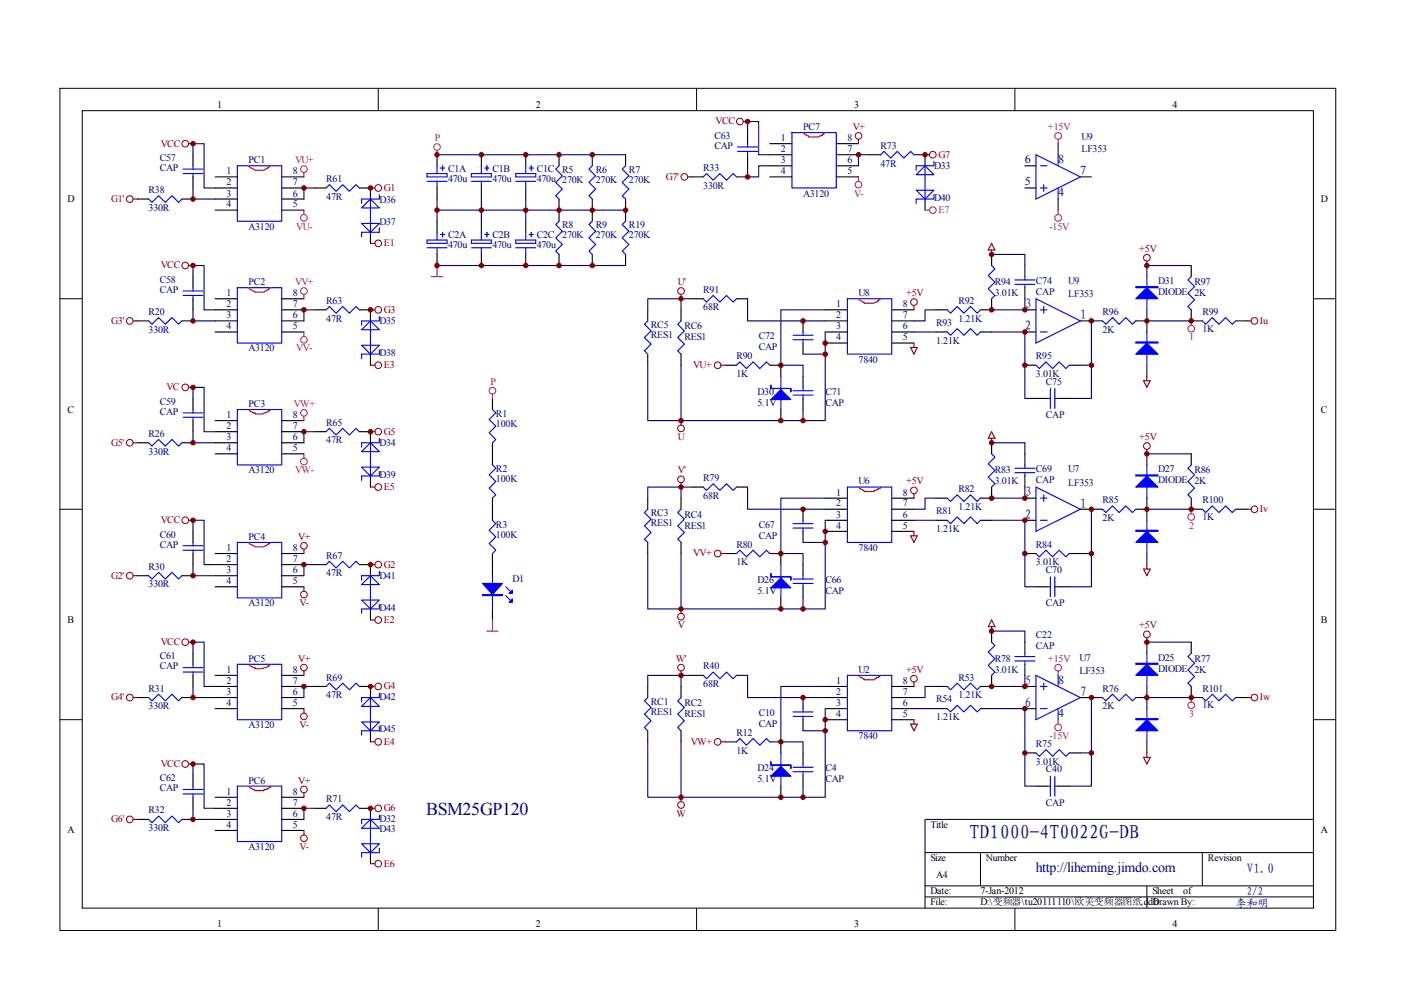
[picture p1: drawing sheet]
<svg xmlns="http://www.w3.org/2000/svg" width="297mm" height="210mm" viewBox="0 0 297 210" stroke-linecap="round" stroke-linejoin="round" font-family="sans-serif">
<g fill="none" stroke="#000" stroke-width=".21">
<path d="M12.7 18.7h270.5v178.6h-270.5zM80.2 18.7v4.7M147.7 18.7v4.7M215.2 18.7v4.7M17.4 23.5h261.1v169h-261.1zM12.7 63.3h4.7M278.4 63.3h4.7M12.7 108h4.7M278.4 108h4.7M12.7 152.6h4.7M278.4 152.6h4.7M278.4 173.7h-82.3v18.8"/>
<path d="M80.2 192.5v4.7M147.7 192.5v4.7M196.1 180.8h82.3M196.1 187.8h82.3M196.1 190.2h82.3M207.9 180.8v7M215.2 192.5v4.7M243.2 187.8v4.7M254.9 180.8v7"/>
</g>
<g fill="none" stroke="#00f" stroke-width=".23">
<path d="M38.8 36.8h4.2M38.8 35.9h4.2M40.9 35.2v.7M40.9 36.8v.7M50.3 35.2h9.4v11.7h-9.4zM69.1 39.9l.7-.7 1.5 1.4 1.4-1.4 1.4 1.4 1.4-1.4 .7 .7M90.5 36.8h4.3v.7h-4.3zM90.5 38.4h4.3M92.7 35.2v1.6M92.7 38.4v1.5M93.4 35.6h.9M93.8 35.2v.9"/>
<path d="M99.9 38.4h4.3M99.9 36.8h4.3v.7h-4.3zM102.1 35.2v1.6M102.1 38.4v1.5M102.8 35.6h.9M103.2 35.2v.9M109.4 38.4h4.2M109.4 36.8h4.2v.7h-4.2zM111.5 35.2v1.6M111.5 38.4v1.5M112.2 35.6h.9M112.6 35.2v.9"/>
<path d="M118.5 35.2l-.7 .7 1.4 1.4-1.4 1.4 1.4 1.4-1.4 1.4 .7 .7M125.6 35.2l-.7 .7 1.4 1.4-1.4 1.4 1.4 1.4-1.4 1.4 .7 .7M132.6 35.2l-.7 .7 1.4 1.4-1.4 1.4 1.4 1.4-1.4 1.4 .7 .7M149.1 37.5l.7-.7 1.4 1.4 1.4-1.4 1.4 1.4 1.4-1.4 .8 .7M156.4 31.2h4.2M156.4 32.1h4.2M158.5 30.5v.7M158.5 32.1v.7M167.9 28.1h9.4v11.8h-9.4zM186.7 32.8l.7-.7 1.4 1.4 1.4-1.4 1.5 1.4 1.4-1.4 .7 .7M196.1 35.2l1.9 1.8h-3.8zM196.1 35.2v7"/>
<path d="M198 34.2v1h-3.8v.9M219.6 32.8l9.4 4.7-9.4 4.7zM220.6 35.2h1.4M220.6 39.9h1.4M221.3 39.2v1.4M224.3 32.8v2.4M224.3 39.9v2.3M31.5 42.2l.7 .7 1.4-1.4 1.4 1.4 1.4-1.4 1.5 1.4 .7-.7M76.7 44.1l1.8-1.9 1.9 1.9zM76.7 47.4h3.7l-1.9 1.9zM78.5 42.2v7.1M80.4 41.3v.9h-3.7v.9"/>
<path d="M80.4 48.3v1h-3.7v.9M90.5 50.9h4.3v.7h-4.3zM90.5 52.5h4.3M92.7 49.3v1.6M92.7 52.5v1.4M93.4 49.7h.9M93.8 49.3v.9M99.9 52.5h4.3M99.9 50.9h4.3v.7h-4.3zM102.1 49.3v1.6M102.1 52.5v1.4M102.8 49.7h.9"/>
<path d="M103.2 49.3v.9M109.4 52.5h4.2M109.4 50.9h4.2v.7h-4.2zM111.5 49.3v1.6M111.5 52.5v1.4M112.2 49.7h.9M112.6 49.3v.9M118.5 46.9l-.7 .7 1.4 1.4-1.4 1.4 1.4 1.4-1.4 1.4 .7 .7M125.6 46.9l-.7 .7 1.4 1.4-1.4 1.4 1.4 1.4-1.4 1.4 .7 .7M132.6 46.9l-.7 .7 1.4 1.4-1.4 1.4 1.4 1.4-1.4 1.4 .7 .7M194.2 40.3h3.8l-1.9 1.9zM198 41.3v.9h-3.8v.9"/>
<path d="M210.2 56.3l.7 .7-1.4 1.4 1.4 1.4-1.4 1.4 1.4 1.4-.7 .7M215.2 59.3h4.2M217.3 58.6v.7M243.2 58.6v7.1M252.6 58.6l-.7 .7 1.4 1.5-1.4 1.4 1.4 1.4-1.4 1.4 .7 .7M31.5 68l.7 .7 1.4-1.4 1.4 1.4 1.4-1.4 1.5 1.4 .7-.7M38.8 61.7h4.2M38.8 62.6h4.2M40.9 61v.7M40.9 62.6v.7M50.3 61h9.4v11.7h-9.4zM69.1 65.7l.7-.7 1.5 1.4 1.4-1.4 1.4 1.4 1.4-1.4 .7 .7"/>
<path d="M76.7 73.2h3.7l-1.9 1.9zM78.5 68l1.9 1.9h-3.7zM78.5 68v7.1M80.4 67.1v.9h-3.7v1M80.4 74.1v1h-3.7v.9M137.3 68l-.7 .7 1.4 1.5-1.4 1.4 1.4 1.4-1.4 1.4 .7 .7M144.4 68l-.7 .7 1.4 1.5-1.4 1.4 1.4 1.4-1.4 1.4 .7 .7M149.1 63.3l.7 .7 1.4-1.4 1.4 1.4 1.4-1.4 1.4 1.4 .8-.7M156.2 77.4l.7-.7 1.4 1.4 1.4-1.4 1.4 1.4 1.4-1.4 .7 .7M165.6 79.8v7M168.1 72h4.3M168.1 71.1h4.3"/>
<path d="M170.3 70.4v.7M170.3 72v.7M179.7 63.3h9.4v11.8h-9.4zM200.8 65.7l.7 .7 1.4-1.4 1.5 1.4 1.4-1.4 1.4 1.4 .7-.7M200.8 70.4l.7 .7 1.4-1.4 1.5 1.4 1.4-1.4 1.4 1.4 .7-.7M215.2 60.3h4.2M217.3 60.3v.7M219.6 77.4l.8 .7 1.4-1.4 1.4 1.4 1.4-1.4 1.4 1.4 .7-.7M219.6 63.3l9.4 4.7-9.4 4.7zM220.6 70.4h1.4M220.6 65.7h1.4M221.3 65v1.4"/>
<path d="M233.8 68l.7 .7 1.4-1.4 1.4 1.4 1.4-1.4 1.4 1.4 .7-.7M243.2 70.4v7M254.9 68l.7 .7 1.4-1.4 1.4 1.4 1.5-1.4 1.4 1.4 .7-.7M31.5 93.9l.7 .7 1.4-1.4 1.4 1.4 1.4-1.4 1.5 1.4 .7-.7M38.8 87.5h4.2M38.8 88.5h4.2M40.9 86.8v.7M40.9 88.5v.7M50.3 86.8h9.4v11.8h-9.4zM69.1 91.5l.7-.7 1.5 1.4 1.4-1.4 1.4 1.4 1.4-1.4 .7 .7M76.7 99h3.7l-1.9 1.9zM78.5 93.9l1.9 1.9h-3.7z"/>
<path d="M78.5 93.9v7M80.4 92.9v1h-3.7v.9M80.4 100v.9h-3.7v1M104.4 86.8l.7 .7-1.4 1.4 1.4 1.5-1.4 1.4 1.4 1.4-.7 .7M104.4 98.6l.7 .7-1.4 1.4 1.4 1.4-1.4 1.4 1.4 1.4-.7 .7M168.1 82.8h4.3M168.1 83.8h4.3M170.3 82.1v.7M170.3 83.8v.7M210.2 96.2l.7 .7-1.4 1.4 1.4 1.4-1.4 1.5 1.4 1.4-.7 .7M215.2 99.3h4.2M217.3 98.6v.7"/>
<path d="M222 84.5h.7M222.7 82.4v4.2M223.6 82.4v4.2M223.6 84.5h.7M243.2 98.6v7M252.6 98.6l-.7 .7 1.4 1.4-1.4 1.4 1.4 1.4-1.4 1.4 .7 .7M38.8 115.7h4.2M38.8 116.7h4.2M40.9 115v.7M40.9 116.7v.7M50.3 115h9.4v11.8h-9.4zM69.1 119.7l.7-.7 1.5 1.4 1.4-1.4 1.4 1.4 1.4-1.4 .7 .7"/>
<path d="M104.4 110.3l.7 .7-1.4 1.4 1.4 1.4-1.4 1.5 1.4 1.4-.7 .7M137.3 108l-.7 .7 1.4 1.4-1.4 1.4 1.4 1.4-1.4 1.4 .7 .7M144.4 108l-.7 .7 1.4 1.4-1.4 1.4 1.4 1.4-1.4 1.4 .7 .7M149.1 103.3l.7 .7 1.4-1.4 1.4 1.4 1.4-1.4 1.4 1.4 .8-.7M156.2 117.4l.7-.7 1.4 1.4 1.4-1.4 1.4 1.4 1.4-1.4 .7 .7M165.6 119.7v7.1M168.1 112h4.3M168.1 111h4.3M170.3 110.3v.7M170.3 112v.7M179.7 103.3h9.4v11.7h-9.4zM200.8 105.6l.7 .7 1.4-1.4 1.5 1.4 1.4-1.4 1.4 1.4 .7-.7"/>
<path d="M200.8 110.3l.7 .7 1.4-1.4 1.5 1.4 1.4-1.4 1.4 1.4 .7-.7M215.2 100.2h4.2M217.3 100.2v.7M219.6 117.4l.8 .7 1.4-1.4 1.4 1.4 1.4-1.4 1.4 1.4 .7-.7M219.6 103.3l9.4 4.7-9.4 4.7zM220.6 110.3h1.4M220.6 105.6h1.4M221.3 104.9v1.4M233.8 108l.7 .7 1.4-1.4 1.4 1.4 1.4-1.4 1.4 1.4 .7-.7M243.2 110.3v7.1M254.9 108l.7 .7 1.4-1.4 1.4 1.4 1.5-1.4 1.4 1.4 .7-.7M31.5 122.1l.7 .7 1.4-1.4 1.4 1.4 1.4-1.4 1.5 1.4 .7-.7"/>
<path d="M76.7 123.9l1.8-1.8 1.9 1.8zM76.7 127.2h3.7l-1.9 1.9zM78.5 122.1v7M80.4 121.1v1h-3.7v.9M80.4 128.2v.9h-3.7v.9M104.4 122.1v7M107.2 126.3l1 .9M107.2 124.4l1 .9M168.1 122.8h4.3M168.1 123.7h4.3M170.3 122.1v.7M170.3 123.7v.7"/>
<path d="M210.2 136.2l.7 .7-1.4 1.4 1.4 1.4-1.4 1.4 1.4 1.4-.7 .7M215.2 139.2h4.2M217.3 138.5v.7M222 124.4h.7M222.7 122.3v4.2M223.6 124.4h.7M223.6 122.3v4.2M243.2 138.5v7M252.6 138.5l-.7 .7 1.4 1.4-1.4 1.4 1.4 1.4-1.4 1.4 .7 .7M31.5 147.9l.7 .7 1.4-1.4 1.4 1.4 1.4-1.4 1.5 1.4 .7-.7M38.8 141.6h4.2M38.8 142.5h4.2"/>
<path d="M40.9 140.9v.7M40.9 142.5v.7M50.3 140.9h9.4v11.7h-9.4zM69.1 145.5l.7-.7 1.5 1.5 1.4-1.5 1.4 1.5 1.4-1.5 .7 .7M76.7 149.8l1.8-1.9 1.9 1.9zM76.7 153.1h3.7l-1.9 1.8zM78.5 147.9v7M80.4 147v.9h-3.7v.9M80.4 154v.9h-3.7v1M137.3 147.9l-.7 .7 1.4 1.4-1.4 1.4 1.4 1.4-1.4 1.4 .7 .7M144.4 147.9l-.7 .7 1.4 1.4-1.4 1.4 1.4 1.4-1.4 1.4 .7 .7M149.1 143.2l.7 .7 1.4-1.4 1.4 1.4 1.4-1.4 1.4 1.4 .8-.7"/>
<path d="M156.2 157.3l.7-.7 1.4 1.4 1.4-1.4 1.4 1.4 1.4-1.4 .7 .7M165.6 159.6v7.1M168.1 151.9h4.3M168.1 150.9h4.3M170.3 150.2v.7M170.3 151.9v.7M179.7 143.2h9.4v11.7h-9.4zM200.8 145.5l.7 .8 1.4-1.5 1.5 1.5 1.4-1.5 1.4 1.5 .7-.8M200.8 150.2l.7 .7 1.4-1.4 1.5 1.4 1.4-1.4 1.4 1.4 .7-.7M215.2 140.1h4.2M217.3 140.1v.8M219.6 159.6l.8 .7 1.4-1.4 1.4 1.4 1.4-1.4 1.4 1.4 .7-.7"/>
<path d="M219.6 143.2l9.4 4.7-9.4 4.7zM220.6 150.2h1.4M220.6 145.5h1.4M221.3 144.8v1.5M224.3 143.2v2.3M224.3 150.2v2.4M233.8 147.9l.7 .7 1.4-1.4 1.4 1.4 1.4-1.4 1.4 1.4 .7-.7M243.2 150.2v7.1M254.9 147.9l.7 .7 1.4-1.4 1.4 1.4 1.5-1.4 1.4 1.4 .7-.7M31.5 173.7l.7 .7 1.4-1.4 1.4 1.4 1.4-1.4 1.5 1.4 .7-.7M38.8 167.4h4.2M38.8 168.3h4.2"/>
<path d="M40.9 166.7v.7M40.9 168.3v.7M50.3 166.7h9.4v11.7h-9.4zM69.1 171.4l.7-.7 1.5 1.4 1.4-1.4 1.4 1.4 1.4-1.4 .7 .7M76.7 178.9h3.7l-1.9 1.9zM78.5 173.7l1.9 1.9h-3.7zM78.5 173.7v7.1M80.4 172.8v.9h-3.7v1M80.4 179.8v1h-3.7v.9M168.1 162.7h4.3M168.1 163.6h4.3M170.3 162v.7"/>
<path d="M170.3 163.6v.7M222 166.7h.7M222.7 164.6v4.2M223.6 164.6v4.2M223.6 166.7h.7"/>
</g>
<g fill="none" stroke="#000" stroke-width=".23">
<path d="M40.9 32.8v2.4M40.9 37.5v2.4M45.6 37.5h4.7M45.6 39.9h4.7M59.7 37.5h4.7M59.7 39.9h4.7M66.8 39.9h2.3M76.2 39.9h2.3v2.3M92.7 32.8v2.4M92.7 39.9v2.3M102.1 32.8v2.4M102.1 39.9v2.3"/>
<path d="M111.5 32.8v2.4M111.5 39.9v2.3M118.5 32.8v2.4M125.6 32.8v2.4M132.6 32.8v2.4M146.7 37.5h2.4M156.2 37.5h2.3M158.5 28.1v2.4M158.5 32.8v2.4M163.2 37.5h4.7M163.2 30.5h4.7M163.2 32.8h4.7"/>
<path d="M163.2 35.2h4.7M177.3 37.5h4.7M177.3 30.5h4.7M177.3 32.8h4.7M177.3 35.2h4.7M184.4 32.8h2.3M193.8 32.8h2.3v2.4M217.3 39.9h2.3M217.3 35.2h2.3M224.3 30.5v2.3M229 37.5h2.4M29.2 42.2h2.3"/>
<path d="M38.6 42.2h2.3M40.9 58.6v2.4M45.6 42.2h4.7M45.6 44.6h4.7M59.7 42.2h4.7M59.7 44.6h4.7M78.5 49.3v2.3M92.7 46.9v2.4M92.7 53.9v2.4M102.1 46.9v2.4M102.1 53.9v2.4M111.5 46.9v2.4"/>
<path d="M111.5 53.9v2.4M118.5 42.2v4.7M118.5 53.9v2.4M125.6 42.2v4.7M125.6 53.9v2.4M132.6 42.2v4.7M132.6 53.9v2.4M196.1 42.2v2.4M210.2 53.9v2.4M217.3 56.3v2.3M224.3 42.2v2.4M243.2 56.3v2.3"/>
<path d="M252.6 56.3v2.3M29.2 68h2.3M38.6 68h2.3M40.9 63.3v2.4M45.6 63.3h4.7M45.6 65.7h4.7M45.6 68h4.7M45.6 70.4h4.7M59.7 63.3h4.7M59.7 65.7h4.7M59.7 68h4.7M59.7 70.4h4.7"/>
<path d="M66.8 65.7h2.3M76.2 65.7h2.3v2.3M78.5 75.1v2.3M137.3 65.7v2.3M137.3 75.1v2.3M144.4 65.7v2.3M144.4 75.1v2.3M146.7 63.3h2.4M153.8 77.4h2.4M156.2 63.3h2.3M163.2 77.4h2.4v2.4M170.3 68v2.4"/>
<path d="M170.3 72.7v2.4M170.3 79.8v2.3M175 65.7h4.7M175 68h4.7M175 70.4h4.7M175 72.7h4.7M189.1 65.7h4.7M189.1 68h4.7M189.1 70.4h4.7M189.1 72.7h4.7M198.5 65.7h2.3M198.5 70.4h2.3"/>
<path d="M207.9 70.4h2.3M210.2 63.3v2.4h-2.3M217.3 65.7h2.3M217.3 70.4h2.3M217.3 61v2.3M217.3 77.4h2.3M226.7 77.4h2.3M229 68h4.8M240.8 68h2.4M243.2 65.7v4.7M243.2 77.4v2.4M252.6 65.7v2.3h2.3"/>
<path d="M262 68h2.3M29.2 93.9h2.3M38.6 93.9h2.3M40.9 84.5v2.3M40.9 89.2v2.3M45.6 89.2h4.7M45.6 91.5h4.7M45.6 93.9h4.7M45.6 96.2h4.7M59.7 89.2h4.7M59.7 91.5h4.7M59.7 93.9h4.7"/>
<path d="M59.7 96.2h4.7M66.8 91.5h2.3M76.2 91.5h2.3v2.4M104.4 84.5v2.3M104.4 93.9v4.7M165.6 86.8v2.4M170.3 84.5v2.3M210.2 93.9v2.3M217.3 96.2v2.4M219.6 84.5h2.4M224.3 84.5h2.4M243.2 96.2v2.4"/>
<path d="M252.6 96.2v2.4M40.9 112.7v2.3M40.9 117.4v2.3M45.6 117.4h4.7M45.6 119.7h4.7M59.7 117.4h4.7M59.7 119.7h4.7M66.8 119.7h2.3M76.2 119.7h2.3v2.4M78.5 100.9v2.4M104.4 105.6v4.7M104.4 117.4v4.7"/>
<path d="M137.3 105.6v2.4M137.3 115v2.4M144.4 105.6v2.4M144.4 115v2.4M146.7 103.3h2.4M153.8 117.4h2.4M156.2 103.3h2.3M163.2 117.4h2.4v2.3M170.3 108v2.3M170.3 112.7v2.3M170.3 119.7v2.4M175 105.6h4.7"/>
<path d="M175 108h4.7M175 110.3h4.7M175 112.7h4.7M189.1 105.6h4.7M189.1 108h4.7M189.1 110.3h4.7M189.1 112.7h4.7M198.5 105.6h2.3M198.5 110.3h2.3M207.9 110.3h2.3M210.2 103.3v2.3h-2.3M217.3 117.4h2.3"/>
<path d="M217.3 105.6h2.3M217.3 110.3h2.3M217.3 100.9v2.4M226.7 117.4h2.3M229 108h4.8M240.8 108h2.4M243.2 105.6v4.7M243.2 117.4v2.3M252.6 105.6v2.4h2.3M262 108h2.3M29.2 122.1h2.3M38.6 122.1h2.3"/>
<path d="M40.9 138.5v2.4M45.6 122.1h4.7M45.6 124.4h4.7M59.7 122.1h4.7M59.7 124.4h4.7M78.5 129.1v2.4M104.4 129.1v2.4M165.6 126.8v2.3M170.3 124.4v2.4M210.2 133.8v2.4M217.3 136.2v2.3M219.6 124.4h2.4"/>
<path d="M224.3 124.4h2.4M243.2 136.2v2.3M252.6 136.2v2.3M29.2 147.9h2.3M38.6 147.9h2.3M40.9 143.2v2.3M45.6 143.2h4.7M45.6 145.5h4.7M45.6 147.9h4.7M45.6 150.2h4.7M59.7 143.2h4.7M59.7 145.5h4.7"/>
<path d="M59.7 147.9h4.7M59.7 150.2h4.7M66.8 145.5h2.3M76.2 145.5h2.3v2.4M78.5 154.9v2.4M137.3 145.5v2.4M137.3 154.9v2.4M144.4 145.5v2.4M144.4 154.9v2.4M146.7 143.2h2.4M153.8 157.3h2.4M156.2 143.2h2.3"/>
<path d="M163.2 157.3h2.4v2.3M170.3 147.9v2.3M170.3 152.6v2.3M170.3 159.6v2.4M175 145.5h4.7M175 147.9h4.7M175 150.2h4.7M175 152.6h4.7M189.1 145.5h4.7M189.1 147.9h4.7M189.1 150.2h4.7M189.1 152.6h4.7"/>
<path d="M198.5 145.5h2.3M198.5 150.2h2.3M207.9 150.2h2.3M210.2 143.2v2.3h-2.3M217.3 145.5h2.3M217.3 150.2h2.3M217.3 140.9v2.3M217.3 159.6h2.3M226.7 159.6h2.3M229 147.9h4.8M240.8 147.9h2.4M243.2 145.5v4.7"/>
<path d="M243.2 157.3v2.3M252.6 145.5v2.4h2.3M262 147.9h2.3M29.2 173.7h2.3M38.6 173.7h2.3M40.9 164.3v2.4M40.9 169v2.4M45.6 169h4.7M45.6 171.4h4.7M45.6 173.7h4.7M45.6 176.1h4.7M59.7 169h4.7"/>
<path d="M59.7 171.4h4.7M59.7 173.7h4.7M59.7 176.1h4.7M66.8 171.4h2.3M76.2 171.4h2.3v2.3M165.6 166.7v2.3M170.3 164.3v2.4M219.6 166.7h2.4M224.3 166.7h2.4M78.5 180.8v2.3"/>
</g>
<path d="M52.7 35.2a2.73 2.73 0 0 0 2.3 .9h1l.7-.5h.2v-.2l.5-.2M170.3 28.1l.4 .5 .7 .2v.2h2.2l.2-.2h.5v-.2h.2l.2-.5h.3M52.7 61a2.75 2.75 0 0 0 2.3 .9h1l.9-.4v-.3l.5-.2M182 63.3l.5 .5 .7 .2v.3h2.1l.2-.3h.5v-.2h.3v-.2l.4-.3M52.7 86.8l.4 .5 .5 .2h.5v.3h1.6l.3-.3h.4l.5-.2v-.2l.5-.3M52.7 115a2.77 2.77 0 0 0 2.3 1h1l.2-.3 .7-.2v-.2l.5-.3M182 103.3l.5 .4 .7 .3v.2h2.1v-.2h.5l.5-.3v-.2h.4v-.2M52.7 140.9l.9 .7h.5v.2h1.6l.3-.2h.4l.3-.3h.2v-.2l.5-.2M182 143.2l.5 .5 .7 .2v.2h2.1l.5-.2v-.2h.5v-.3l.4-.2M52.7 166.7a2.77 2.77 0 0 0 2.3 .9h1v-.2h.7v-.2l.7-.3v-.2" fill="none" stroke="#f00" stroke-width=".23"/>
<g fill="none" stroke="#000080" stroke-width=".23">
<path d="M40.9 32.8v-2.3h2.4v9.4h2.3M40.9 39.9v2.3h4.7M66.8 39.9h-2.4v2.3M92.7 32.8h39.9M158.5 28.1v-2.3h2.4v7h2.3M158.5 35.2v2.3h2.4v-2.3h2.3M184.4 32.8h-2.4v2.4M40.9 58.6v-2.3h2.4v9.4h2.3M92.7 56.3h39.9M92.7 42.2v4.7M92.7 44.6h39.9M102.1 42.2v4.7"/>
<path d="M111.5 42.2v4.7M210.2 53.9h7.1v2.4M243.2 56.3h9.4M40.9 65.7v2.3h4.7M66.8 65.7h-2.4v2.3M137.3 77.4v11.8h7.1M144.4 63.3h-7.1v2.4M146.7 63.3h-2.3v2.4M158.5 63.3v4.7h16.5M175 70.4v4.7h-4.7M175 75.1v14.1h-30.6v-11.8M175 65.7h-9.4v11.7h4.7v2.4"/>
<path d="M193.8 70.4h4.7M198.5 65.7h-2.4v2.3h-2.3M210.2 70.4h7.1v14.1h2.3M217.3 63.3v2.4h-7.1M229 77.4h2.4M231.4 68v16.5h-4.7M243.2 68h9.4M40.9 84.5v-2.4h2.4v9.4h2.3M40.9 91.5v2.4h4.7M66.8 91.5h-2.4v2.4M170.3 86.8v2.4M210.2 93.9h7.1v2.3"/>
<path d="M243.2 96.2h9.4M40.9 112.7v-2.4h2.4v9.4h2.3M40.9 119.7v2.4h4.7M66.8 119.7h-2.4v2.4M137.3 117.4v11.7h7.1M144.4 103.3h-7.1v2.3M146.7 103.3h-2.3v2.3M158.5 103.3v4.7h16.5M175 110.3v4.7h-4.7M175 115v14.1h-30.6v-11.7M175 105.6h-9.4v11.8h4.7v2.3M193.8 110.3h4.7"/>
<path d="M198.5 105.6h-2.4v2.4h-2.3M210.2 110.3h7.1v14.1h2.3M217.3 103.3v2.3h-7.1M229 117.4h2.4M231.4 108v16.4h-4.7M243.2 108h9.4M40.9 138.5v-2.3h2.4v9.3h2.3M170.3 126.8v2.3M210.2 133.8h7.1v2.4M243.2 136.2h9.4M40.9 145.5v2.4h4.7M66.8 145.5h-2.4v2.4"/>
<path d="M137.3 157.3v11.7h7.1M144.4 143.2h-7.1v2.3M146.7 143.2h-2.3v2.3M158.5 143.2v4.7h16.5M175 150.2v4.7h-4.7M175 154.9v14.1h-30.6v-11.7M175 145.5h-9.4v11.8h4.7v2.3M193.8 150.2h4.7M198.5 145.5h-2.4v2.4h-2.3M210.2 150.2h7.1v16.5h2.3M217.3 143.2v2.3h-7.1M229 159.6h2.4"/>
<path d="M231.4 147.9v18.8h-4.7M243.2 147.9h9.4M40.9 164.3v-2.3h2.4v9.4h2.3M40.9 171.4v2.3h4.7M66.8 171.4h-2.4v2.3M170.3 166.7v2.3"/>
</g>
<g fill="none" stroke="#800000" stroke-width=".21">
<circle cx="39.3" cy="30.5" r=".71"/>
<circle cx="80.2" cy="39.9" r=".71"/>
<circle cx="145.1" cy="37.5" r=".7"/>
<circle cx="156.9" cy="25.8" r=".7"/>
<circle cx="182" cy="28.8" r=".7"/>
<circle cx="197.8" cy="32.8" r=".71"/>
<circle cx="27.5" cy="42.2" r=".71"/>
<circle cx="39.3" cy="56.3" r=".71"/>
<circle cx="80.2" cy="51.6" r=".71"/>
<circle cx="243.2" cy="54.7" r=".71"/>
<circle cx="27.5" cy="68" r=".71"/>
<circle cx="80.2" cy="65.7" r=".71"/>
<circle cx="80.2" cy="77.4" r=".71"/>
<circle cx="144.4" cy="61.7" r=".71"/>
<circle cx="152.2" cy="77.4" r=".7"/>
<circle cx="193.8" cy="64" r=".7"/>
<circle cx="266" cy="68" r=".71"/>
<circle cx="27.5" cy="93.9" r=".71"/>
<circle cx="39.3" cy="82.1" r=".71"/>
<circle cx="80.2" cy="91.5" r=".71"/>
<circle cx="144.4" cy="90.8" r=".71"/>
<circle cx="243.2" cy="94.6" r=".71"/>
<circle cx="39.3" cy="110.3" r=".71"/>
<circle cx="64.4" cy="115.7" r=".71"/>
<circle cx="80.2" cy="103.3" r=".71"/>
<circle cx="80.2" cy="119.7" r=".71"/>
<circle cx="144.4" cy="101.6" r=".71"/>
<circle cx="152.2" cy="117.4" r=".7"/>
<circle cx="193.8" cy="104" r=".7"/>
<circle cx="266" cy="108" r=".7"/>
<circle cx="27.5" cy="122.1" r=".71"/>
<circle cx="39.3" cy="136.2" r=".71"/>
<circle cx="64.4" cy="126.1" r=".71"/>
<circle cx="80.2" cy="131.5" r=".71"/>
<circle cx="144.4" cy="130.8" r=".71"/>
<circle cx="243.2" cy="134.5" r=".71"/>
<circle cx="27.5" cy="147.9" r=".71"/>
<circle cx="64.4" cy="141.6" r=".7"/>
<circle cx="64.4" cy="151.9" r=".7"/>
<circle cx="80.2" cy="157.3" r=".71"/>
<circle cx="80.2" cy="145.5" r=".71"/>
<circle cx="144.4" cy="141.6" r=".71"/>
<circle cx="152.1" cy="157.3" r=".71"/>
<circle cx="193.8" cy="143.9" r=".71"/>
<circle cx="266" cy="147.9" r=".7"/>
<circle cx="27.5" cy="173.7" r=".71"/>
<circle cx="39.3" cy="162" r=".71"/>
<circle cx="64.4" cy="167.4" r=".7"/>
<circle cx="64.4" cy="177.7" r=".7"/>
<circle cx="80.2" cy="171.4" r=".71"/>
<circle cx="144.4" cy="170.7" r=".71"/>
<circle cx="80.2" cy="183.1" r=".71"/>
</g>
<g fill="none" stroke="#800000" stroke-width=".23">
<path d="M40 30.5h.9M78.5 39.9h1M145.8 37.5h.9M157.6 25.8h.9M182 29.5v1M196.1 32.8h1M28.2 42.2h1M40 56.3h.9M78.5 51.6h1M210.2 53v.9M210.2 51.6l.7 1.4h-1.4zM243.2 55.4v.9"/>
<path d="M28.2 68h1M78.5 65.7h1M78.5 77.4h1M144.4 62.4v.9M152.9 77.4h.9M193.1 73.7h1.4l-.7 1.4zM193.8 64.8v.9M193.8 72.7v1M243.2 79.8v.9M264.3 68h1M28.2 93.9h1M40 82.1h.9"/>
<path d="M78.5 91.5h1M144.4 89.2v.9M210.2 91.5l.7 1.4h-1.4zM210.2 92.9v1M242.5 80.7h1.4l-.7 1.4zM243.2 95.3v.9M40 110.3h.9M64.4 116.4v1M78.5 103.3h1M78.5 119.7h1M144.4 102.3v1M152.9 117.4h.9"/>
<path d="M193.1 113.6h1.4l-.7 1.4zM193.8 104.7v.9M193.8 112.7v.9M243.2 119.7v1M264.3 108h1M28.2 122.1h1M40 136.2h.9M64.4 124.4v.9M78.5 131.5h1M144.4 129.1v.9M210.2 132.9v.9M210.2 131.5l.7 1.4h-1.4z"/>
<path d="M242.5 120.7h1.4l-.7 1.4zM243.2 135.2v1M28.2 147.9h1M64.4 142.3v.9M64.4 150.2v1M78.5 145.5h1M78.5 157.3h1M144.4 142.3v.9M152.9 157.3h.9M193.1 153.5h1.4l-.7 1.4zM193.8 144.6v.9M193.8 152.6v.9"/>
<path d="M243.2 159.6v1M264.3 147.9h1M28.2 173.7h1M40 162h.9M64.4 168.1v.9M64.4 176.1v.9M78.5 171.4h1M144.4 169v1M242.5 160.6h1.4l-.7 1.4zM78.5 183.1h1"/>
</g>
<g fill="#00f" stroke="#00f" stroke-width=".23">
<path d="M163.4 124.6l2.2-2.1 2.1 2.1z"/>
<path d="M240.8 103.3l2.4-2.4 2.3 2.4z"/>
<path d="M240.8 115l2.4-2.3 2.3 2.3z"/>
<path d="M163.4 164.6l2.2-2.1 2.1 2.1z"/>
<path d="M240.8 143.2l2.4-2.3 2.3 2.3z"/>
<path d="M240.8 154.9l2.4-2.3 2.3 2.3z"/>
<path d="M163.4 84.7l2.2-2.1 2.1 2.1z"/>
<path d="M240.8 63.3l2.4-2.3 2.3 2.3z"/>
<path d="M240.8 75.1l2.4-2.4 2.3 2.4z"/>
<path d="M102.3 123.7h4.2l-2.1 2.4z"/>
<path d="M107.9 127.7l.7-.7v.7z"/>
<path d="M107.9 125.8l.7-.7v.7z"/>
<path d="M163.4 121.6v.7h4.3v.7v-.7h-4.3z" fill-rule="evenodd"/>
<path d="M240.8 100.7h4.7v.2h-4.7z" fill-rule="evenodd"/>
<path d="M240.8 112.4h4.7v.3h-4.7z" fill-rule="evenodd"/>
<path d="M163.4 161.5v.7h4.3v.7v-.7h-4.3z" fill-rule="evenodd"/>
<path d="M240.8 140.6h4.7v.3h-4.7z" fill-rule="evenodd"/>
<path d="M240.8 152.4h4.7v.2h-4.7z" fill-rule="evenodd"/>
<path d="M163.4 81.7v.7h4.3v.7v-.7h-4.3z" fill-rule="evenodd"/>
<path d="M240.8 60.8h4.7v.2h-4.7z" fill-rule="evenodd"/>
<path d="M240.8 72.5h4.7v.2h-4.7z" fill-rule="evenodd"/>
<path d="M102.3 126.1h4.2v.2h-4.2z" fill-rule="evenodd"/>
</g>
<g fill="#800000" stroke="#800000" stroke-width=".21">
<circle cx="182" cy="32.8" r=".47"/>
<circle cx="196.1" cy="32.8" r=".47"/>
<circle cx="175" cy="152.6" r=".47"/>
<circle cx="165.6" cy="157.3" r=".47"/>
<circle cx="210.2" cy="145.5" r=".47"/>
<circle cx="210.2" cy="133.8" r=".47"/>
<circle cx="243.2" cy="147.9" r=".47"/>
<circle cx="217.3" cy="145.5" r=".47"/>
<circle cx="170.3" cy="147.9" r=".47"/>
<circle cx="165.6" cy="169" r=".47"/>
<circle cx="175" cy="154.9" r=".47"/>
<circle cx="170.3" cy="169" r=".47"/>
<circle cx="243.2" cy="136.2" r=".47"/>
<circle cx="175" cy="72.7" r=".47"/>
<circle cx="165.6" cy="77.4" r=".47"/>
<circle cx="210.2" cy="65.7" r=".47"/>
<circle cx="210.2" cy="53.9" r=".47"/>
<circle cx="217.3" cy="77.4" r=".47"/>
<circle cx="243.2" cy="68" r=".47"/>
<circle cx="170.3" cy="68" r=".47"/>
<circle cx="165.6" cy="89.2" r=".47"/>
<circle cx="175" cy="75.1" r=".47"/>
<circle cx="170.3" cy="89.2" r=".47"/>
<circle cx="243.2" cy="56.3" r=".47"/>
<circle cx="231.4" cy="77.4" r=".47"/>
<circle cx="175" cy="112.7" r=".47"/>
<circle cx="175" cy="115" r=".47"/>
<circle cx="165.6" cy="117.4" r=".47"/>
<circle cx="210.2" cy="105.6" r=".47"/>
<circle cx="210.2" cy="93.9" r=".47"/>
<circle cx="217.3" cy="117.4" r=".47"/>
<circle cx="243.2" cy="108" r=".47"/>
<circle cx="170.3" cy="129.1" r=".47"/>
<circle cx="170.3" cy="108" r=".47"/>
<circle cx="165.6" cy="129.1" r=".47"/>
<circle cx="243.2" cy="96.2" r=".47"/>
<circle cx="231.4" cy="117.4" r=".47"/>
<circle cx="144.4" cy="143.2" r=".47"/>
<circle cx="144.4" cy="169" r=".47"/>
<circle cx="144.4" cy="129.1" r=".47"/>
<circle cx="144.4" cy="103.3" r=".47"/>
<circle cx="144.4" cy="63.3" r=".47"/>
<circle cx="144.4" cy="89.2" r=".47"/>
<circle cx="217.3" cy="110.3" r=".47"/>
<circle cx="217.3" cy="105.6" r=".47"/>
<circle cx="231.4" cy="108" r=".47"/>
<circle cx="217.3" cy="150.2" r=".47"/>
<circle cx="217.3" cy="159.6" r=".47"/>
<circle cx="231.4" cy="147.9" r=".47"/>
<circle cx="231.4" cy="159.6" r=".47"/>
<circle cx="217.3" cy="70.4" r=".47"/>
<circle cx="217.3" cy="65.7" r=".47"/>
<circle cx="231.4" cy="68" r=".47"/>
<circle cx="252.6" cy="68" r=".47"/>
<circle cx="252.6" cy="108" r=".47"/>
<circle cx="252.6" cy="147.9" r=".47"/>
<circle cx="158.5" cy="25.8" r=".47"/>
<circle cx="158.5" cy="37.5" r=".47"/>
<circle cx="92.7" cy="32.8" r=".47"/>
<circle cx="92.7" cy="56.3" r=".47"/>
<circle cx="102.1" cy="32.8" r=".47"/>
<circle cx="102.1" cy="56.3" r=".47"/>
<circle cx="111.5" cy="32.8" r=".47"/>
<circle cx="111.5" cy="56.3" r=".47"/>
<circle cx="118.5" cy="44.6" r=".47"/>
<circle cx="118.5" cy="32.8" r=".47"/>
<circle cx="125.6" cy="44.6" r=".47"/>
<circle cx="125.6" cy="32.8" r=".47"/>
<circle cx="132.6" cy="44.6" r=".47"/>
<circle cx="118.5" cy="56.3" r=".47"/>
<circle cx="125.6" cy="56.3" r=".47"/>
<circle cx="92.7" cy="44.6" r=".47"/>
<circle cx="102.1" cy="44.6" r=".47"/>
<circle cx="111.5" cy="44.6" r=".47"/>
<circle cx="40.9" cy="42.2" r=".47"/>
<circle cx="64.4" cy="39.9" r=".47"/>
<circle cx="78.5" cy="39.9" r=".47"/>
<circle cx="40.9" cy="68" r=".47"/>
<circle cx="64.4" cy="65.7" r=".47"/>
<circle cx="78.5" cy="65.7" r=".47"/>
<circle cx="40.9" cy="93.9" r=".47"/>
<circle cx="64.4" cy="91.5" r=".47"/>
<circle cx="78.5" cy="91.5" r=".47"/>
<circle cx="40.9" cy="122.1" r=".47"/>
<circle cx="64.4" cy="119.7" r=".47"/>
<circle cx="78.5" cy="119.7" r=".47"/>
<circle cx="40.9" cy="147.9" r=".47"/>
<circle cx="64.4" cy="145.5" r=".47"/>
<circle cx="78.5" cy="145.5" r=".47"/>
<circle cx="40.9" cy="173.7" r=".47"/>
<circle cx="64.4" cy="171.4" r=".47"/>
<circle cx="78.5" cy="171.4" r=".47"/>
<circle cx="40.9" cy="30.5" r=".47"/>
<circle cx="40.9" cy="56.3" r=".47"/>
<circle cx="40.9" cy="82.1" r=".47"/>
<circle cx="40.9" cy="110.3" r=".47"/>
<circle cx="40.9" cy="136.2" r=".47"/>
<circle cx="40.9" cy="162" r=".47"/>
</g>
<g fill="none" stroke="#a1006a" stroke-width=".21">
<circle cx="64.4" cy="35.9" r=".71"/>
<circle cx="92.7" cy="31.2" r=".71"/>
<circle cx="182" cy="39.2" r=".7"/>
<circle cx="224.3" cy="28.8" r=".71"/>
<circle cx="64.4" cy="46.2" r=".71"/>
<circle cx="197.8" cy="44.6" r=".71"/>
<circle cx="224.3" cy="46.2" r=".71"/>
<circle cx="64.4" cy="61.7" r=".7"/>
<circle cx="64.4" cy="72" r=".7"/>
<circle cx="252.6" cy="69.7" r=".7"/>
<circle cx="64.4" cy="97.9" r=".7"/>
<circle cx="64.4" cy="87.5" r=".7"/>
<circle cx="104.4" cy="82.8" r=".71"/>
<circle cx="252.6" cy="109.6" r=".71"/>
<circle cx="224.3" cy="154.2" r=".71"/>
<circle cx="224.3" cy="141.6" r=".71"/>
<circle cx="252.6" cy="149.5" r=".7"/>
</g>
<g fill="none" stroke="#a1006a" stroke-width=".23">
<path d="M64.4 36.6v.9M92.7 31.9v.9M182 37.5v.9M224.3 29.5v1M64.4 44.6v.9M91.5 58.6h2.3M92.7 56.3v2.3M196.1 44.6h1M224.3 44.6v.9M64.4 62.4v.9M64.4 70.4v.9M252.6 68v1"/>
<path d="M64.4 88.2v1M64.4 96.2v1M104.4 83.5v1M252.6 108v.9M103.2 133.8h2.4M104.4 131.5v2.3M224.3 142.3v.9M224.3 152.6v.9M252.6 147.9v.9"/>
</g>
<text font-size="4.2" fill="#000080" x="205.6" y="177.8">TD1000-4T0022G-DB</text>
<text font-size="3.8" fill="#000080" x="90.3" y="172.8">BSM25GP120</text>
<text font-size="3" fill="#000080" x="219.6" y="184.8">http://liheming.jimdo.com</text>
<g font-size="2.8" fill="#000080">
<text x="217.3" y="65.3">3</text>
<text x="217.3" y="70">2</text>
<text x="229" y="67.7">1</text>
<text x="217.3" y="105.3">3</text>
<text x="229" y="107.6">1</text>
<text x="217.3" y="110">2</text>
<text x="217.3" y="145.2">5</text>
<text x="217.3" y="149.9">6</text>
<text x="229" y="147.5">7</text>
<text x="264.3" y="185.1">V1.0</text>
</g>
<g font-size="2.5" fill="#000080">
<text x="217.3" y="34.6">6</text>
<text x="224.4" y="34.6">8</text>
<text x="217.3" y="39.2">5</text>
<text x="224.4" y="41.6">4</text>
<text x="229" y="36.9">7</text>
<text x="224.4" y="145">8</text>
<text x="224.4" y="152">4</text>
</g>
<g font-size="2.3" fill="#000080">
<text x="264.3" y="189.8">2/2</text>
<text x="262" y="192.2">李和明</text>
</g>
<g font-size="2.1">
<text x="46.1" y="22.9">1</text>
<text x="113.6" y="22.9">2</text>
<text x="181.1" y="22.9">3</text>
<text x="248.6" y="22.9">4</text>
<text x="14.3" y="42.8">D</text>
<text x="280.1" y="42.8">D</text>
<text x="14.3" y="87.5">C</text>
<text x="280.1" y="87.5">C</text>
<text x="14.3" y="132.1">B</text>
<text x="280.1" y="132.1">B</text>
<text x="14.3" y="176.7">A</text>
<text x="197.3" y="175.5">Title</text>
<text x="280.1" y="176.7">A</text>
<text x="197.3" y="182.6">Size</text>
<text x="209" y="182.6">Number</text>
<text x="256.1" y="182.6">Revision</text>
<text x="197.3" y="189.6">Date:</text>
<text x="197.3" y="192">File:</text>
<text x="198.5" y="186.1">A4</text>
<text x="207.9" y="189.6">7-Jan-2012</text>
<text x="207.9" y="192">D:\变频器\tu20111110\欧美变频器图纸.ddb</text>
<text x="244.3" y="189.6">Sheet</text>
<text x="244.3" y="192">Drawn By:</text>
<text x="250.9" y="189.6">of</text>
<text x="46.1" y="196.6">1</text>
<text x="113.6" y="196.6">2</text>
<text x="181.1" y="196.6">3</text>
<text x="248.6" y="196.6">4</text>
</g>
<g font-size="2.1" fill="#a1006a">
<text x="92.2" y="29.9">P</text>
<text x="222.2" y="27.5">+15V</text>
<text x="62.6" y="34.6">VU+</text>
<text x="181.1" y="41.7">V-</text>
<text x="199" y="45.1">E7</text>
<text x="62.8" y="48.7">VU-</text>
<text x="222.5" y="48.7">-15V</text>
<text x="62.6" y="60.5">VV+</text>
<text x="62.8" y="74.5">VV-</text>
<text x="252.1" y="72.2">1</text>
<text x="104" y="81.5">P</text>
<text x="62.3" y="86.3">VW+</text>
<text x="62.6" y="100.3">VW-</text>
<text x="252.1" y="112.1">2</text>
<text x="222.2" y="140.3">+15V</text>
<text x="252.1" y="152">3</text>
<text x="222.5" y="156.7">-15V</text>
</g>
<g font-size="2.1" fill="#000080">
<text x="151.5" y="29.4">C63</text>
<text x="165.5" y="29.9">1</text>
<text x="170.3" y="27.5">PC7</text>
<text x="179.7" y="29.9">8</text>
<text x="229.3" y="29.6">U9</text>
<text x="33.9" y="34.1">C57</text>
<text x="52.7" y="34.6">PC1</text>
<text x="151.5" y="31.5">CAP</text>
<text x="165.5" y="32.3">2</text>
<text x="165.5" y="34.6">3</text>
<text x="179.7" y="34.6">6</text>
<text x="179.7" y="32.3">7</text>
<text x="186.7" y="31.5">R73</text>
<text x="186.7" y="35.3">47R</text>
<text x="198" y="35.7">D33</text>
<text x="229.3" y="32.3">LF353</text>
<text x="31.5" y="40.9">R38</text>
<text x="33.9" y="36.3">CAP</text>
<text x="48" y="36.9">1</text>
<text x="48" y="39.3">2</text>
<text x="48" y="41.7">3</text>
<text x="62.1" y="41.7">6</text>
<text x="62.1" y="39.3">7</text>
<text x="62.1" y="36.9">8</text>
<text x="69.2" y="38.6">R61</text>
<text x="95" y="36.5">C1A</text>
<text x="95" y="38.6">470u</text>
<text x="104.4" y="36.5">C1B</text>
<text x="104.4" y="38.6">470u</text>
<text x="113.8" y="36.5">C1C</text>
<text x="113.8" y="38.6">470u 270K</text>
<text x="119.2" y="36.7">R5</text>
<text x="126.3" y="36.7">R6</text>
<text x="126.3" y="38.8">270K</text>
<text x="133.3" y="36.7">R7</text>
<text x="133.3" y="38.8">270K</text>
<text x="149.1" y="36.3">R33</text>
<text x="149.1" y="40">330R</text>
<text x="165.5" y="36.9">4</text>
<text x="170.3" y="41.7">A3120</text>
<text x="179.7" y="36.9">5</text>
<text x="31.5" y="44.7">330R</text>
<text x="48" y="44">4</text>
<text x="62.1" y="44">5</text>
<text x="69.2" y="42.3">47R</text>
<text x="80.4" y="43">D36</text>
<text x="80.4" y="47.8">D37</text>
<text x="198" y="42.6">D40</text>
<text x="52.7" y="48.7">A3120</text>
<text x="95" y="50.6">C2A</text>
<text x="95" y="52.7">470u</text>
<text x="104.4" y="50.6">C2B</text>
<text x="104.4" y="52.7">470u</text>
<text x="113.8" y="50.6">C2C</text>
<text x="113.8" y="52.7">470u</text>
<text x="119.2" y="48.4">R8</text>
<text x="119.2" y="50.6">270K</text>
<text x="126.3" y="48.4">R9</text>
<text x="126.3" y="50.6">270K</text>
<text x="133.3" y="48.4">R19</text>
<text x="133.3" y="50.6">270K</text>
<text x="33.9" y="60">C58</text>
<text x="33.9" y="62.1">CAP</text>
<text x="48" y="62.8">1</text>
<text x="48" y="65.1">2</text>
<text x="52.7" y="60.5">PC2</text>
<text x="62.1" y="65.1">7</text>
<text x="62.1" y="62.8">8</text>
<text x="69.2" y="64.4">R63</text>
<text x="149.1" y="62.1">R91</text>
<text x="149.1" y="65.8">68R</text>
<text x="177.3" y="65.1">1</text>
<text x="182" y="62.8">U8</text>
<text x="191.4" y="65.1">8</text>
<text x="203.2" y="64.4">R92</text>
<text x="210.9" y="60.5">R94</text>
<text x="210.9" y="62.8">3.01K</text>
<text x="219.6" y="60.2">C74</text>
<text x="219.6" y="62.5">CAP</text>
<text x="226.5" y="60.2">U9</text>
<text x="226.5" y="63">LF353</text>
<text x="245.5" y="60.2">D31</text>
<text x="245.5" y="62.5">DIODE 2K</text>
<text x="253.2" y="60.5">R97</text>
<text x="31.5" y="66.7">R20</text>
<text x="31.5" y="70.5">330R</text>
<text x="48" y="67.5">3</text>
<text x="48" y="69.8">4</text>
<text x="62.1" y="69.8">5</text>
<text x="62.1" y="67.5">6</text>
<text x="69.2" y="68.2">47R</text>
<text x="80.4" y="68.7">D35</text>
<text x="138" y="69.6">RC5</text>
<text x="138" y="71.7">RES1</text>
<text x="145.1" y="69.8">RC6</text>
<text x="160.9" y="71.9">C72</text>
<text x="177.3" y="67.5">2</text>
<text x="177.3" y="69.8">3</text>
<text x="191.4" y="69.8">6</text>
<text x="191.4" y="67.5">7</text>
<text x="198.5" y="69.1">R93</text>
<text x="203.2" y="68.2">1.21K</text>
<text x="233.8" y="66.7">R96</text>
<text x="233.8" y="70.5">2K</text>
<text x="254.9" y="66.7">R99</text>
<text x="254.9" y="70.3">1K</text>
<text x="52.7" y="74.5">A3120</text>
<text x="80.4" y="75.5">D38</text>
<text x="145.1" y="72.2">RES1</text>
<text x="156.1" y="76.1">R90</text>
<text x="160.9" y="74.3">CAP</text>
<text x="177.3" y="72.2">4</text>
<text x="182" y="76.9">7840</text>
<text x="191.4" y="72.2">5</text>
<text x="198.5" y="72.9">1.21K</text>
<text x="219.6" y="76.1">R95</text>
<text x="156.1" y="79.9">1K</text>
<text x="160.6" y="83.7">D30</text>
<text x="175" y="83.7">C71</text>
<text x="219.6" y="79.9">3.01K</text>
<text x="221.7" y="81.5">C75</text>
<text x="33.9" y="85.8">C59</text>
<text x="33.9" y="87.9">CAP</text>
<text x="48" y="88.6">1</text>
<text x="52.7" y="86.3">PC3</text>
<text x="62.1" y="88.6">8</text>
<text x="105.2" y="88.4">R1</text>
<text x="160.6" y="86">5.1V</text>
<text x="175" y="86">CAP</text>
<text x="221.7" y="88.6">CAP</text>
<text x="31.5" y="92.6">R26</text>
<text x="48" y="90.9">2</text>
<text x="48" y="93.3">3</text>
<text x="48" y="95.7">4</text>
<text x="62.1" y="95.7">5</text>
<text x="62.1" y="93.3">6</text>
<text x="62.1" y="90.9">7</text>
<text x="69.2" y="90.3">R65</text>
<text x="69.2" y="94">47R</text>
<text x="80.4" y="94.5">D34</text>
<text x="105.2" y="90.5">100K</text>
<text x="31.5" y="96.4">330R</text>
<text x="52.7" y="100.3">A3120</text>
<text x="80.4" y="101.3">D39</text>
<text x="105.2" y="100.1">R2</text>
<text x="210.9" y="100.3">R83</text>
<text x="219.6" y="100.1">C69</text>
<text x="226.5" y="100.1">U7</text>
<text x="245.5" y="100.1">D27</text>
<text x="253.2" y="100.3">R86</text>
<text x="105.2" y="102.2">100K</text>
<text x="149.1" y="102">R79</text>
<text x="149.1" y="105.8">68R</text>
<text x="177.3" y="105.1">1</text>
<text x="177.3" y="107.4">2</text>
<text x="182" y="102.7">U6</text>
<text x="191.4" y="107.4">7</text>
<text x="191.4" y="105.1">8</text>
<text x="203.2" y="104.3">R82</text>
<text x="210.9" y="102.7">3.01K</text>
<text x="219.6" y="102.5">CAP</text>
<text x="226.5" y="103">LF353</text>
<text x="233.8" y="106.7">R85</text>
<text x="245.5" y="102.5">DIODE 2K</text>
<text x="254.9" y="106.7">R100</text>
<text x="33.9" y="114">C60</text>
<text x="105.2" y="111.9">R3</text>
<text x="105.2" y="114">100K</text>
<text x="138" y="109.5">RC3</text>
<text x="138" y="111.6">RES1</text>
<text x="145.1" y="109.7">RC4</text>
<text x="145.1" y="112.1">RES1</text>
<text x="160.9" y="111.9">C67</text>
<text x="177.3" y="109.7">3</text>
<text x="177.3" y="112.1">4</text>
<text x="191.4" y="112.1">5</text>
<text x="191.4" y="109.7">6</text>
<text x="198.5" y="109.1">R81</text>
<text x="198.5" y="112.8">1.21K</text>
<text x="203.2" y="108.1">1.21K</text>
<text x="233.8" y="110.4">2K</text>
<text x="254.9" y="110.3">1K</text>
<text x="33.9" y="116.1">CAP</text>
<text x="48" y="116.8">1</text>
<text x="48" y="119.1">2</text>
<text x="52.7" y="114.5">PC4</text>
<text x="62.1" y="119.1">7</text>
<text x="62.1" y="116.8">8</text>
<text x="69.2" y="118.5">R67</text>
<text x="156.1" y="116.1">R80</text>
<text x="156.1" y="119.8">1K</text>
<text x="160.9" y="114.2">CAP</text>
<text x="182" y="116.8">7840</text>
<text x="219.6" y="116.1">R84</text>
<text x="219.6" y="119.8">3.01K</text>
<text x="31.5" y="120.7">R30</text>
<text x="31.5" y="124.6">330R</text>
<text x="48" y="121.5">3</text>
<text x="48" y="123.9">4</text>
<text x="62.1" y="123.9">5</text>
<text x="62.1" y="121.5">6</text>
<text x="69.2" y="122.2">47R</text>
<text x="80.4" y="122.7">D41</text>
<text x="108.6" y="123.4">D1</text>
<text x="160.6" y="123.6">D26</text>
<text x="160.6" y="125.9">5.1V</text>
<text x="175" y="123.6">C66</text>
<text x="175" y="125.9">CAP</text>
<text x="221.7" y="121.5">C70</text>
<text x="52.7" y="128.5">A3120</text>
<text x="80.4" y="129.5">D44</text>
<text x="221.7" y="128.5">CAP</text>
<text x="219.6" y="135.3">C22</text>
<text x="219.6" y="137.7">CAP</text>
<text x="33.9" y="139.8">C61</text>
<text x="33.9" y="141.9">CAP</text>
<text x="48" y="142.6">1</text>
<text x="52.7" y="140.3">PC5</text>
<text x="62.1" y="142.6">8</text>
<text x="149.1" y="141.9">R40</text>
<text x="182" y="142.6">U2</text>
<text x="210.9" y="140.3">R78</text>
<text x="210.9" y="142.6">3.01K</text>
<text x="228.9" y="140.1">U7</text>
<text x="228.9" y="142.8">LF353</text>
<text x="245.5" y="140.1">D25</text>
<text x="245.5" y="142.4">DIODE 2K</text>
<text x="253.2" y="140.3">R77</text>
<text x="31.5" y="146.7">R31</text>
<text x="48" y="145">2</text>
<text x="48" y="147.3">3</text>
<text x="48" y="149.7">4</text>
<text x="62.1" y="149.7">5</text>
<text x="62.1" y="147.3">6</text>
<text x="62.1" y="145">7</text>
<text x="69.2" y="144.3">R69</text>
<text x="69.2" y="148">47R</text>
<text x="80.4" y="148.5">D42</text>
<text x="138" y="149.5">RC1</text>
<text x="145.1" y="149.7">RC2</text>
<text x="149.1" y="145.7">68R</text>
<text x="177.3" y="145">1</text>
<text x="177.3" y="147.3">2</text>
<text x="177.3" y="149.7">3</text>
<text x="191.4" y="149.7">6</text>
<text x="191.4" y="147.3">7</text>
<text x="191.4" y="145">8</text>
<text x="198.5" y="148.9">R54</text>
<text x="203.2" y="144.3">R53</text>
<text x="203.2" y="148">1.21K</text>
<text x="233.8" y="146.7">R76</text>
<text x="254.9" y="146.7">R101</text>
<text x="31.5" y="150.4">330R</text>
<text x="52.7" y="154.4">A3120</text>
<text x="80.4" y="155.3">D45</text>
<text x="138" y="151.6">RES1</text>
<text x="145.1" y="152">RES1</text>
<text x="160.9" y="151.8">C10</text>
<text x="160.9" y="154.1">CAP</text>
<text x="177.3" y="152">4</text>
<text x="191.4" y="152">5</text>
<text x="198.5" y="152.8">1.21K</text>
<text x="233.8" y="150.4">2K</text>
<text x="254.9" y="150.1">1K</text>
<text x="156.1" y="156.1">R12</text>
<text x="156.1" y="159.8">1K</text>
<text x="182" y="156.7">7840</text>
<text x="219.6" y="158.3">R75</text>
<text x="33.9" y="165.6">C62</text>
<text x="33.9" y="167.7">CAP</text>
<text x="52.7" y="166.1">PC6</text>
<text x="160.6" y="163.5">D24</text>
<text x="160.6" y="165.9">5.1V</text>
<text x="175" y="163.5">C4</text>
<text x="175" y="165.9">CAP</text>
<text x="219.6" y="162.2">3.01K</text>
<text x="221.7" y="163.8">C40</text>
<text x="31.5" y="172.5">R32</text>
<text x="48" y="168.5">1</text>
<text x="48" y="170.8">2</text>
<text x="48" y="173.2">3</text>
<text x="62.1" y="173.2">6</text>
<text x="62.1" y="170.8">7</text>
<text x="62.1" y="168.5">8</text>
<text x="69.2" y="170.1">R71</text>
<text x="69.2" y="173.8">47R</text>
<text x="221.7" y="170.8">CAP</text>
<text x="31.5" y="176.2">330R</text>
<text x="48" y="175.5">4</text>
<text x="62.1" y="175.5">5</text>
<text x="80.4" y="174.3">D32</text>
<text x="80.4" y="176.5">D43</text>
<text x="52.7" y="180.2">A3120</text>
</g>
<g font-size="2.1" fill="#800000">
<text x="151.7" y="26.3">VCC</text>
<text x="180.8" y="27.5">V+</text>
<text x="34.1" y="31.1">VCC</text>
<text x="199" y="33.5">G7</text>
<text x="81.4" y="40.5">G1</text>
<text x="141.1" y="38.1">G7'</text>
<text x="23.5" y="42.8">G1'</text>
<text x="81.4" y="52.2">E1</text>
<text x="241.6" y="53.4">+5V</text>
<text x="34.1" y="56.9">VCC</text>
<text x="143.7" y="60.5">U'</text>
<text x="192.1" y="62.8">+5V</text>
<text x="23.5" y="68.7">G3'</text>
<text x="81.4" y="66.3">G3</text>
<text x="267.1" y="68.7">Iu</text>
<text x="35.3" y="82.7">VC</text>
<text x="81.4" y="78.1">E3</text>
<text x="147" y="78.1">VU+</text>
<text x="23.5" y="94.5">G5'</text>
<text x="81.4" y="92.1">G5</text>
<text x="143.7" y="93.3">U</text>
<text x="241.6" y="93.3">+5V</text>
<text x="143.7" y="100.3">V'</text>
<text x="81.4" y="103.9">E5</text>
<text x="192.1" y="102.7">+5V</text>
<text x="34.1" y="110.9">VCC</text>
<text x="267.1" y="108.6">Iv</text>
<text x="63.2" y="114.5">V+</text>
<text x="147" y="118">VV+</text>
<text x="23.5" y="122.7">G2'</text>
<text x="81.4" y="120.3">G2</text>
<text x="63.5" y="128.5">V-</text>
<text x="34.1" y="136.8">VCC</text>
<text x="81.4" y="132.1">E2</text>
<text x="143.7" y="133.2">V</text>
<text x="241.6" y="133.2">+5V</text>
<text x="63.2" y="140.3">V+</text>
<text x="143.3" y="140.3">W'</text>
<text x="192.1" y="142.6">+5V</text>
<text x="23.5" y="148.5">G4'</text>
<text x="81.4" y="146.1">G4</text>
<text x="267.1" y="148.5">Iw</text>
<text x="63.5" y="154.4">V-</text>
<text x="81.4" y="157.9">E4</text>
<text x="146.5" y="157.9">VW+</text>
<text x="34.1" y="162.6">VCC</text>
<text x="63.2" y="166.1">V+</text>
<text x="81.4" y="172">G6</text>
<text x="143.4" y="173.2">W</text>
<text x="23.5" y="174.3">G6'</text>
<text x="63.5" y="180.2">V-</text>
<text x="81.4" y="183.7">E6</text>
</g>
</svg>
